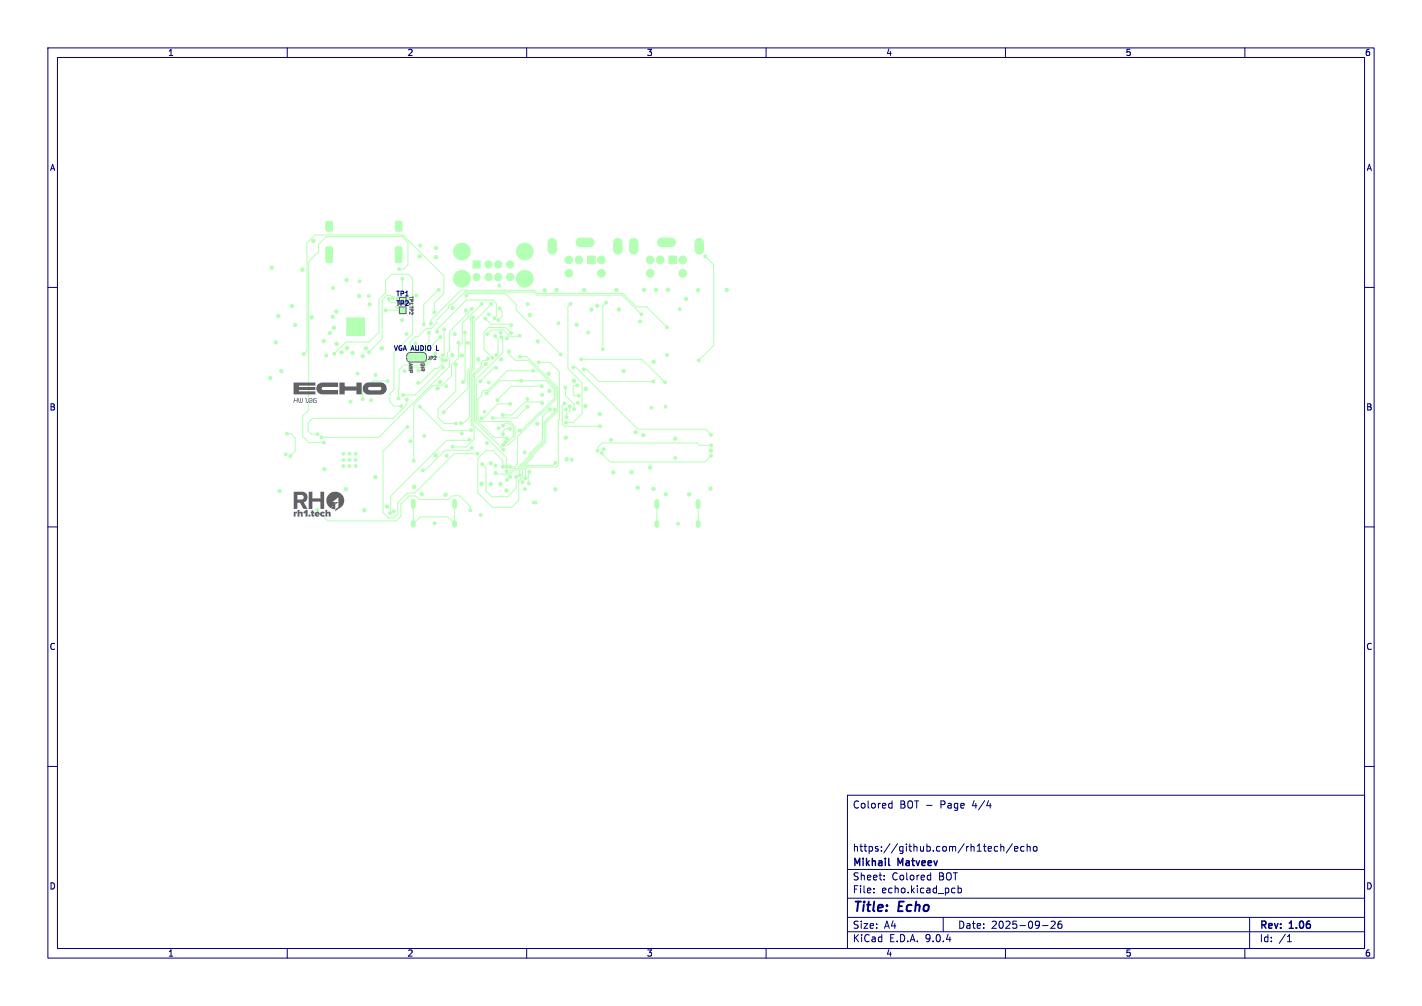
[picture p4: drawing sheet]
<svg xmlns="http://www.w3.org/2000/svg" width="297mm" height="210mm" viewBox="0 0 297 210" stroke-linecap="round" stroke-linejoin="round" font-family="sans-serif">
<g fill="#b3ffb3" stroke="#b3ffb3" stroke-width=".21">
<path d="M122.7 53.5h1.6v1.6h-1.6z"/>
<path d="M139.7 53.5h1.6v1.6h-1.6z"/>
<path d="M68.2 51.6l1-.1 .2 .3 .1 2.7-.3 .3h-.9l-.2-.2v-2.7z"/>
<path d="M68.2 46.2h.9l.3 .1 .1 1.6-.2 .3-.9 .1-.3-.2v-1.6z"/>
<path d="M82.7 46.2h.9l.3 .1 .1 1.6-.2 .3-.9 .1-.3-.2v-1.6z"/>
<path d="M82.7 51.6l1-.1 .2 .3 .1 2.7-.3 .3h-.9l-.2-.2v-2.7z"/>
<path d="M72.5 66.4h3.6v3.7h-3.6z"/>
<path d="M111.2 104.7h.9v.5h-.9z"/>
<path d="M98.8 54.5h1.5v1.5h-1.5z"/>
<path d="M83.6 64.3h1v1h-1z"/>
<path d="M87.8 73.8l.7 .1 .3 .3v.7l-.3 .4h-.7z"/>
<path d="M86.5 73.8h1v1.5h-1z"/>
<path d="M85.3 74l.3-.2h.7v1.5h-.7l-.3-.2z"/>
<path d="M83.6 62.3h1v1h-1z"/>
<circle cx="120.9" cy="54.2" r=".8"/>
<circle cx="125.6" cy="54.2" r=".8"/>
<circle cx="118.8" cy="54.2" r=".8"/>
<circle cx="125.6" cy="57" r=".8"/>
<circle cx="118.8" cy="57" r=".8"/>
<circle cx="137.9" cy="54.2" r=".8"/>
<circle cx="142.6" cy="54.2" r=".8"/>
<circle cx="135.8" cy="54.2" r=".8"/>
<circle cx="142.6" cy="57" r=".8"/>
<circle cx="135.8" cy="57" r=".8"/>
<circle cx="71.7" cy="97.3" r=".3"/>
<circle cx="71.7" cy="96" r=".3"/>
<circle cx="71.7" cy="94.7" r=".3"/>
<circle cx="73" cy="97.3" r=".3"/>
<circle cx="73" cy="96" r=".3"/>
<circle cx="73" cy="94.7" r=".3"/>
<circle cx="74.3" cy="97.3" r=".3"/>
<circle cx="74.3" cy="96" r=".3"/>
<circle cx="74.3" cy="94.7" r=".3"/>
<circle cx="72.7" cy="69.8" r=".25"/>
<circle cx="72.7" cy="68.7" r=".25"/>
<circle cx="72.7" cy="67.7" r=".25"/>
<circle cx="72.7" cy="66.6" r=".25"/>
<circle cx="73.8" cy="69.8" r=".25"/>
<circle cx="73.8" cy="68.7" r=".25"/>
<circle cx="73.8" cy="67.7" r=".25"/>
<circle cx="73.8" cy="66.6" r=".25"/>
<circle cx="74.8" cy="69.8" r=".25"/>
<circle cx="74.8" cy="68.7" r=".25"/>
<circle cx="74.8" cy="67.7" r=".25"/>
<circle cx="74.8" cy="66.6" r=".25"/>
<circle cx="75.9" cy="69.8" r=".25"/>
<circle cx="75.9" cy="68.8" r=".25"/>
<circle cx="75.9" cy="67.7" r=".25"/>
<circle cx="75.9" cy="66.6" r=".25"/>
<circle cx="102" cy="55.2" r=".75"/>
<circle cx="104" cy="55.2" r=".75"/>
<circle cx="106.5" cy="55.2" r=".75"/>
<circle cx="99.5" cy="57.8" r=".75"/>
<circle cx="102" cy="57.8" r=".75"/>
<circle cx="104" cy="57.8" r=".75"/>
<circle cx="106.5" cy="57.8" r=".75"/>
<circle cx="96.5" cy="52.5" r="1.75"/>
<circle cx="109.6" cy="52.5" r="1.75"/>
<circle cx="96.5" cy="58.2" r="1.75"/>
<circle cx="109.6" cy="58.2" r="1.75"/>
<circle cx="59.7" cy="94.9" r=".3"/>
<circle cx="102.1" cy="79.9" r=".3"/>
<circle cx="88.6" cy="91" r=".3"/>
<circle cx="105.8" cy="98.4" r=".3"/>
<circle cx="133.7" cy="67.1" r=".3"/>
<circle cx="141" cy="95.6" r=".3"/>
<circle cx="109.6" cy="94.4" r=".3"/>
<circle cx="118.2" cy="85.5" r=".3"/>
<circle cx="142" cy="64.6" r=".3"/>
<circle cx="104.3" cy="59.6" r=".3"/>
<circle cx="113.2" cy="82.4" r=".3"/>
<circle cx="90.8" cy="109.2" r=".3"/>
<circle cx="109.6" cy="102.1" r=".3"/>
<circle cx="93.3" cy="95.2" r=".3"/>
<circle cx="110.2" cy="63.5" r=".3"/>
<circle cx="141.6" cy="109.4" r=".3"/>
<circle cx="119.4" cy="96" r=".3"/>
<circle cx="102.1" cy="65.6" r=".3"/>
<circle cx="93.2" cy="80.6" r=".3"/>
<circle cx="75.1" cy="58.7" r=".3"/>
<circle cx="97.7" cy="71.6" r=".3"/>
<circle cx="73.2" cy="83.9" r=".3"/>
<circle cx="122.9" cy="69.4" r=".3"/>
<circle cx="100.4" cy="107.5" r=".3"/>
<circle cx="120.7" cy="84.1" r=".3"/>
<circle cx="126.1" cy="93.8" r=".3"/>
<circle cx="84.9" cy="69.7" r=".3"/>
<circle cx="95" cy="69.7" r=".3"/>
<circle cx="110.2" cy="83.3" r=".3"/>
<circle cx="105.9" cy="70.6" r=".3"/>
<circle cx="139.3" cy="74.1" r=".3"/>
<circle cx="104.6" cy="69.5" r=".3"/>
<circle cx="101.7" cy="92.5" r=".3"/>
<circle cx="77.5" cy="83.6" r=".3"/>
<circle cx="84.5" cy="77.5" r=".3"/>
<circle cx="78.4" cy="78.2" r=".3"/>
<circle cx="136.1" cy="85.1" r=".3"/>
<circle cx="68.2" cy="74.2" r=".3"/>
<circle cx="101.2" cy="86" r=".3"/>
<circle cx="86.9" cy="61.7" r=".3"/>
<circle cx="85.7" cy="92.1" r=".3"/>
<circle cx="103.5" cy="97.2" r=".3"/>
<circle cx="104.1" cy="89.4" r=".3"/>
<circle cx="96.4" cy="90.5" r=".3"/>
<circle cx="69.6" cy="60.1" r=".3"/>
<circle cx="139" cy="84.9" r=".3"/>
<circle cx="95.7" cy="71.5" r=".3"/>
<circle cx="74.7" cy="78" r=".3"/>
<circle cx="77" cy="61.8" r=".3"/>
<circle cx="116.6" cy="67.5" r=".3"/>
<circle cx="84" cy="66.8" r=".3"/>
<circle cx="127.6" cy="91.8" r=".3"/>
<circle cx="87.4" cy="77.4" r=".3"/>
<circle cx="112.5" cy="75.7" r=".3"/>
<circle cx="109.8" cy="99.8" r=".3"/>
<circle cx="145.9" cy="75.2" r=".3"/>
<circle cx="147.3" cy="53.5" r=".3"/>
<circle cx="121.9" cy="77.1" r=".3"/>
<circle cx="136.5" cy="79.6" r=".3"/>
<circle cx="129.3" cy="64.6" r=".35"/>
<circle cx="116.3" cy="60.5" r=".35"/>
<circle cx="78.4" cy="99.6" r=".35"/>
<circle cx="112.2" cy="88.4" r=".35"/>
<circle cx="134.4" cy="90.8" r=".35"/>
<circle cx="114.8" cy="81.6" r=".35"/>
<circle cx="131.9" cy="98.6" r=".35"/>
<circle cx="118.4" cy="95.9" r=".35"/>
<circle cx="110.7" cy="65.8" r=".35"/>
<circle cx="104.5" cy="101" r=".35"/>
<circle cx="122" cy="60.5" r=".35"/>
<circle cx="94.5" cy="64.3" r=".35"/>
<circle cx="122.3" cy="84.7" r=".35"/>
<circle cx="145.8" cy="60.6" r=".35"/>
<circle cx="135.8" cy="97.6" r=".35"/>
<circle cx="100.6" cy="101" r=".35"/>
<circle cx="151.8" cy="60.5" r=".35"/>
<circle cx="105.8" cy="102.4" r=".35"/>
<circle cx="116" cy="102.1" r=".35"/>
<circle cx="102.5" cy="96.7" r=".35"/>
<circle cx="58.4" cy="102.5" r=".35"/>
<circle cx="123.5" cy="64.6" r=".35"/>
<circle cx="134.5" cy="60.5" r=".35"/>
<circle cx="148.5" cy="94.1" r=".35"/>
<circle cx="80.9" cy="105.7" r=".35"/>
<circle cx="148.4" cy="102" r=".35"/>
<circle cx="122.3" cy="81.2" r=".35"/>
<circle cx="87.8" cy="51.3" r=".3"/>
<circle cx="114.6" cy="78" r=".35"/>
<circle cx="87.7" cy="53.5" r=".35"/>
<circle cx="119.9" cy="79.5" r=".35"/>
<circle cx="67.7" cy="98" r=".35"/>
<circle cx="136.5" cy="75.5" r=".35"/>
<circle cx="99.9" cy="75" r=".35"/>
<circle cx="76.1" cy="106.5" r=".35"/>
<circle cx="128.8" cy="60.5" r=".35"/>
<circle cx="72.2" cy="102.1" r=".35"/>
<circle cx="118.2" cy="91.4" r=".35"/>
<circle cx="104.7" cy="75" r=".35"/>
<circle cx="132.8" cy="90.3" r=".35"/>
<circle cx="128.1" cy="98.6" r=".35"/>
<circle cx="130.2" cy="77.5" r=".35"/>
<circle cx="102.5" cy="101" r=".35"/>
<circle cx="125.2" cy="86.4" r=".35"/>
<circle cx="82.3" cy="106.7" r=".3"/>
<circle cx="86.5" cy="101.6" r=".35"/>
<circle cx="143.9" cy="103.2" r=".35"/>
<circle cx="91.9" cy="79.8" r=".35"/>
<circle cx="65.5" cy="50.3" r=".35"/>
<circle cx="91" cy="51.8" r=".35"/>
<circle cx="120.4" cy="67.8" r=".35"/>
<circle cx="112.3" cy="71.3" r=".35"/>
<circle cx="124.7" cy="63.8" r=".35"/>
<circle cx="137" cy="60.5" r=".35"/>
<circle cx="58.1" cy="66" r=".35"/>
<circle cx="133.2" cy="101.8" r=".35"/>
<circle cx="91" cy="53.7" r=".35"/>
<circle cx="91" cy="95.1" r=".35"/>
<circle cx="83" cy="62.3" r=".35"/>
<circle cx="96.5" cy="74.2" r=".35"/>
<circle cx="93.1" cy="103.3" r=".35"/>
<circle cx="141" cy="91.6" r=".35"/>
<circle cx="56.5" cy="78.9" r=".35"/>
<circle cx="88.1" cy="103.1" r=".35"/>
<circle cx="65.1" cy="66.2" r=".35"/>
<circle cx="94.5" cy="74.1" r=".35"/>
<circle cx="91.4" cy="81.1" r=".35"/>
<circle cx="143.3" cy="62.4" r=".35"/>
<circle cx="139" cy="103.2" r=".35"/>
<circle cx="136.5" cy="102.1" r=".35"/>
<circle cx="139.5" cy="60.5" r=".35"/>
<circle cx="113.7" cy="60.6" r=".35"/>
<circle cx="66.3" cy="106.5" r=".3"/>
<circle cx="110.5" cy="100.9" r=".3"/>
<circle cx="98.3" cy="106.5" r=".3"/>
<circle cx="110.6" cy="98.5" r=".3"/>
<circle cx="125.7" cy="94.6" r=".3"/>
<circle cx="119.9" cy="85.4" r=".3"/>
<circle cx="118.1" cy="80.9" r=".3"/>
<circle cx="103.5" cy="98.7" r=".3"/>
<circle cx="114.9" cy="85.4" r=".3"/>
<circle cx="148.5" cy="95.1" r=".3"/>
<circle cx="105" cy="97.4" r=".3"/>
<circle cx="148.5" cy="93" r=".3"/>
<circle cx="124.8" cy="94.1" r=".3"/>
<circle cx="116" cy="96.6" r=".3"/>
<circle cx="111.4" cy="77.4" r=".3"/>
<circle cx="105.1" cy="92.9" r=".3"/>
<circle cx="148.5" cy="90.8" r=".3"/>
<circle cx="119.7" cy="76.7" r=".3"/>
<circle cx="83.2" cy="83.2" r=".3"/>
<circle cx="117.1" cy="74" r=".3"/>
<circle cx="121.4" cy="75" r=".3"/>
<circle cx="85.1" cy="89.1" r=".3"/>
<circle cx="97.4" cy="61.7" r=".3"/>
<circle cx="88.5" cy="67.7" r=".3"/>
<circle cx="138.9" cy="79.8" r=".3"/>
<circle cx="90.9" cy="73.8" r=".3"/>
<circle cx="99.7" cy="94.7" r=".3"/>
<circle cx="91.6" cy="60.5" r=".3"/>
<circle cx="108.5" cy="99.2" r=".3"/>
<circle cx="108.6" cy="74.4" r=".3"/>
<circle cx="125.3" cy="89" r=".3"/>
<circle cx="117.9" cy="84.2" r=".3"/>
<circle cx="119" cy="84.8" r=".3"/>
<circle cx="118.3" cy="87.1" r=".3"/>
<circle cx="113.1" cy="80.6" r=".3"/>
<circle cx="105" cy="88.9" r=".3"/>
<circle cx="103.9" cy="83.5" r=".3"/>
<circle cx="120.6" cy="80.5" r=".3"/>
<circle cx="105.6" cy="92.3" r=".3"/>
<circle cx="120.9" cy="82.6" r=".3"/>
<circle cx="83.8" cy="84.8" r=".3"/>
<circle cx="105" cy="86.6" r=".3"/>
<circle cx="113.2" cy="84.2" r=".3"/>
<circle cx="87.7" cy="84.9" r=".3"/>
<circle cx="98.4" cy="89.8" r=".3"/>
<circle cx="69.8" cy="73.9" r=".3"/>
<circle cx="84.2" cy="82.5" r=".3"/>
<circle cx="92.5" cy="76.7" r=".3"/>
<circle cx="82" cy="62.2" r=".3"/>
<circle cx="118.2" cy="88.2" r=".3"/>
<circle cx="119.2" cy="63.4" r=".3"/>
<circle cx="77" cy="73.5" r=".3"/>
<circle cx="89.6" cy="69.5" r=".3"/>
<circle cx="75.7" cy="83.3" r=".3"/>
<circle cx="105.9" cy="91.6" r=".3"/>
<circle cx="104.7" cy="70.4" r=".3"/>
<circle cx="81" cy="79.5" r=".3"/>
<circle cx="101.5" cy="76" r=".3"/>
<circle cx="92.4" cy="75.1" r=".3"/>
<circle cx="105.1" cy="93.9" r=".3"/>
<circle cx="106.6" cy="99.5" r=".3"/>
<circle cx="92" cy="70.4" r=".3"/>
<circle cx="139.3" cy="68.3" r=".3"/>
<circle cx="90" cy="67.5" r=".3"/>
<circle cx="115.9" cy="85.5" r=".3"/>
<circle cx="101.9" cy="74.9" r=".3"/>
<circle cx="105.8" cy="97.5" r=".3"/>
<circle cx="96.7" cy="79.8" r=".3"/>
<circle cx="97.1" cy="69.4" r=".3"/>
<circle cx="106.3" cy="73.4" r=".3"/>
<circle cx="106.6" cy="97.5" r=".3"/>
<circle cx="104.4" cy="64.4" r=".3"/>
<circle cx="98.6" cy="64.4" r=".3"/>
<circle cx="88.3" cy="98.2" r=".3"/>
<circle cx="104.1" cy="66.8" r=".3"/>
<circle cx="107.8" cy="99.5" r=".3"/>
<circle cx="98.5" cy="93.5" r=".3"/>
<circle cx="100.7" cy="96.9" r=".3"/>
<circle cx="86.4" cy="96.2" r=".3"/>
<circle cx="71.3" cy="73.5" r=".35"/>
<circle cx="57.6" cy="71.5" r=".35"/>
<circle cx="73.6" cy="73.7" r=".35"/>
<circle cx="70.3" cy="71.8" r=".35"/>
<circle cx="70.2" cy="65.1" r=".35"/>
<circle cx="76.4" cy="72.7" r=".35"/>
<circle cx="85" cy="83.4" r=".3"/>
<circle cx="93.2" cy="75.2" r=".3"/>
<circle cx="66.3" cy="90.6" r=".3"/>
<circle cx="87.3" cy="79.9" r=".3"/>
<circle cx="103.7" cy="74.1" r=".3"/>
<circle cx="63.4" cy="73.9" r=".3"/>
<circle cx="103.4" cy="70.1" r=".3"/>
<circle cx="90.7" cy="65.2" r=".3"/>
<circle cx="67.7" cy="92.4" r=".3"/>
<circle cx="84" cy="58.2" r=".3"/>
<circle cx="91.3" cy="69.3" r=".3"/>
<circle cx="83.4" cy="56.2" r=".3"/>
<circle cx="103.3" cy="66.4" r=".3"/>
<circle cx="67.1" cy="91.3" r=".3"/>
<circle cx="97.3" cy="64.8" r=".3"/>
<circle cx="72.5" cy="72.7" r=".35"/>
<circle cx="67.6" cy="71.2" r=".35"/>
<circle cx="56.7" cy="55.9" r=".35"/>
<circle cx="75.8" cy="74.3" r=".35"/>
<circle cx="69.7" cy="68.4" r=".35"/>
<circle cx="75" cy="61.8" r=".35"/>
<circle cx="63.1" cy="56.3" r=".35"/>
<circle cx="61" cy="63.9" r=".35"/>
<circle cx="72.4" cy="58.5" r=".35"/>
<circle cx="68.9" cy="69.5" r=".35"/>
<circle cx="77.2" cy="63.6" r=".35"/>
<circle cx="69.5" cy="66.1" r=".35"/>
<circle cx="79.8" cy="72.7" r=".35"/>
<circle cx="58.8" cy="77.4" r=".35"/>
<circle cx="61.6" cy="67.8" r=".35"/>
<circle cx="103.6" cy="76.8" r=".3"/>
<circle cx="81.5" cy="107.1" r=".3"/>
<circle cx="100.3" cy="79.6" r=".3"/>
<circle cx="98.1" cy="91.8" r=".3"/>
<circle cx="101.8" cy="69.7" r=".3"/>
<circle cx="108.5" cy="70.1" r=".3"/>
<circle cx="126.6" cy="63.2" r=".3"/>
<circle cx="102.8" cy="74.7" r=".3"/>
<circle cx="106.7" cy="69.5" r=".3"/>
<circle cx="125.9" cy="72.9" r=".3"/>
<circle cx="106.8" cy="67.9" r=".3"/>
<circle cx="101.4" cy="66.5" r=".3"/>
<circle cx="98.8" cy="66.3" r=".3"/>
<circle cx="96.3" cy="88.3" r=".3"/>
<circle cx="94.6" cy="93.2" r=".3"/>
<circle cx="102.6" cy="63.4" r=".3"/>
<circle cx="95.2" cy="88.4" r=".3"/>
<circle cx="95.2" cy="76.1" r=".3"/>
<circle cx="92.8" cy="68.8" r=".3"/>
<circle cx="92.5" cy="74.2" r=".3"/>
<circle cx="100.6" cy="63.4" r=".3"/>
<circle cx="92.7" cy="86.1" r=".3"/>
<circle cx="81.2" cy="62.4" r=".3"/>
<circle cx="80.5" cy="64.8" r=".3"/>
<circle cx="86.8" cy="71.7" r=".3"/>
<circle cx="134" cy="65.6" r=".3"/>
<circle cx="105.9" cy="100.2" r=".3"/>
<circle cx="109.2" cy="100.6" r=".3"/>
<circle cx="106.5" cy="89.5" r=".3"/>
<circle cx="105.1" cy="90.6" r=".3"/>
<circle cx="60.7" cy="95.2" r=".3"/>
<circle cx="59.9" cy="90.5" r=".3"/>
<circle cx="108.9" cy="79.5" r=".3"/>
<circle cx="108.5" cy="89.9" r=".3"/>
<circle cx="101.6" cy="82.1" r=".3"/>
<circle cx="110.2" cy="84.9" r=".3"/>
<circle cx="102.9" cy="87.3" r=".3"/>
<circle cx="106.5" cy="84.3" r=".3"/>
<circle cx="100.6" cy="87.3" r=".3"/>
</g>
<path d="M115.4 50.7v1.5M121.2 50.6h2M129.1 50.7v1.5M132.4 50.7v1.5M138.2 50.6h2M146.1 50.7v1.5" fill="none" stroke="#b3ffb3" stroke-width="2"/>
<path d="M86.3 104.6v1.1M86.3 109.1v.6M94.9 104.6v1.1M94.9 109.1v.6M137.2 104.7v1.1M137.2 109.1v.6M145.8 104.7v1.1M145.8 109.1v.6" fill="none" stroke="#b3ffb3" stroke-width="1"/>
<g fill="none" stroke="#b3ffb3" stroke-width=".21">
<path d="M83.4 56.2h.9l.9-.9v-4.7l-1.2-1.2h-15.8l-1.7 1.7v1.5l-2 2v31l-1.3 1.2v4.3l1.3 1.3h3.2M84 58.2v2.9M147.3 53.5l1.8 1.8v16.8l-3.2 3.1M69.8 73.9l2.5-2.5h4.9l1.9-2v-6.8l1.4-1.4v-2.6l1.3-1.3h3.5l.9 .8v11.6l-3.9 3.9v7.8l-.9 .8v1.7l.9 .9h1.5M80.5 64.8h.1M80.5 64.8h3.6M81 79.5h-3.2l-2.1 2.1v1.7M81.2 62.4v.5l.4 .3h2.1M82 62.2l-.5-.5h-.7l-1 .9v8.1l-2.8 2.8M86.8 71.7h.1M86.8 71.7v2.7M89.6 69.5v1.7l-2 2"/>
<path d="M90 67.5v-.6l6.3-6.3h15.3l.7 .7 17.8-.1 2.8 2.9h2.1l4.3 4.2M90.7 65.2v-1.9l2-2v-3.7l-8.5-8.6h-18.4l-1.7 1.7v22.5l-.7 .7M90.9 73.8l-2.4 2.4h-4.2l-.9 1v3.9l-.2 .2v1.9M91.6 60.5l-3.1 3.1v4.1M92 70.4l-3.7 3.6M92.4 75.1l-.6-.5h-1.2l-2 2h-2.8M92.5 76.7l-5.8 5.8h-2.5M92.8 68.8v5.1l-.3 .3M93.2 75.2l-1.8 1.7h-.6l-3 3h-.5M95.2 76.1v5.5l-3.7 3.7v1.9l1.2 1.2h2.5M97.1 69.4v9.9l-.4 .5M97.3 64.8v1l-3.4 3.4v3.9l-.4 .4v1.1l.4 .4v1.5l-14.8 14.8h-12"/>
<path d="M97.4 61.7l.4-.4h7.8l2.2 2.2v1.2l9.3 9.3M98.6 64.5l-.8 .7v1l-1.2 1.2v4.1l-.8 .8v2.4l-1.5 1.5v2.3l-2 1.9h-1.8l-4.1 4.1v11.7M98.7 66.3h.1M98.7 66.3v10.4l-.6 .7v9.7l-1.2 1.2h-.6M98.7 67h.1M98.8 78.5h.1M99 78h.1M100.6 63.4l-2.4 2.5v.7l.1 .1v9.9l-.6 .6v3.8l-5 5.1M101.4 66.5l1.1 1.2h4.1l.2 .2M101.5 76l-2.4 2.3v9.6l6 6M101.5 76h.1M101.8 69.7l.8-.8h2.5l1.3 1.3h2l.1-.1"/>
<path d="M101.9 74.9l-.3 .3h-.6l-.5 .5v.7l-1.7 1.8v10.3l7 7.1v1.9M102.6 63.4l-3.6 3.7v9.8l-.6 .6v11.2l.6 .6v2.4l-1.6 1.6-2.8-.1M103.3 66.4l.4-.3v-2.7l-.8-.8h-5.5l-6.1 6.2v.5M103.4 70.1l.6 .7v2.9l-.3 .4M103.6 76.8h-.5l-2.8 2.8M104.4 64.4l.5 .6v1l-.8 .8M104.7 70.4l.3 .4v2.8l-5.5 5.6v8.4l3.6 3.7h2.5l.3 .3M106.3 73.4v.5l1.3 1.3h2.7l5.8 5.9v2.2l-8 7.9v5.7l-.6 .6h-.9M106.7 69.5l-1.1-1.1h-3.5l-1 .9v3.6l1.7 1.8M108.5 70.1h.1M108.6 74.4h1.4l6.5 6.5v4.9l-2.5 2.5v4l-2.7 2.7v.5l-2.8 2.7v1M111.4 77.4h-5.5l-4.1 4.1h-.8l-.4 .5v.6l-.8 .8v4.1l.5 .5h6.2l1.1 1v2.5l-1.5 1.4h-1"/>
<path d="M112.5 75.7h2.4l1.9 1.9v10l-.2 .2v9.3l-.4 .4h-6l-.4 .5v1.8M114 61.2v.1M114.2 61.6h.1M119.2 63.4l-.6 .6v12.9l3 3v6.5l-1.9 1.8h-1.5M119.7 76.7h.6l12.9 12.9h14.2l1.1 1.2M121.4 75h12.7l4.8 4.8M121.9 77.1h.6l2.6 2.5h11.4M126.6 63.2l-.7 .7v9M134 65.6l-4.1-4h-17.7l-.7-.6h-14.4l-2.6 2.5h-.4l-.4 .4v.4l-2.5 2.5v.6l-1.1 1.2h-1l-1.8 1.7h-.6l-1 1v3.3M139.3 68.3h.1M59.9 90.5h.9l.8 .9v2.8l-.9 1M85 83.4v1.1l-2.9 2.8h-16.8l-.9 1v1.7l.6 .6h1.3"/>
<path d="M85.1 89.1l-5.1 5.1v12.8l1.1 1.1h1.2l.8-.8v-2.4l2-2h1.5l8.2-8.2h4.9M87.7 84.9l5 5h5.5l.2-.1M98.1 91.8l-.2 .1h-4.6l-11.7 11.7v3.4l-.1 .1M98.5 93.5l-.5 .5h-5l-4.2 4.2h-.5M100.7 96.9l.8 .8v4.8l1.2 1.2h3.3l1.8-1.8v-2.4M101.6 82.2l2.8-2.7h9.7l1.7 1.7v2l-6.9 6.7h-.4M101.8 82l-.2 .1M102.9 87.3h.1M105 88.9l.5-.6h.9l.8 .9v1.9l-1.2 1.2h-.4M106.5 89.5h-1l-.4 .4v.7M106.5 84.3h-2.5l-3 3h-.4M108.5 98.5h.1"/>
<path d="M108.9 96.9h.1M109 97.2h.1M110.2 84.9l-2.4 2.4h-4.9M110.6 98.5l-.3 .2v2.1l.2 .1M113.1 80.6h-6.3l-2.9 2.9M113.2 84.2l-.2-.3h-3.4l-2.7 2.7h-1.9M114.9 85.5l-1.6 1.5v5l-2.7 2.7v.5l-2.7 2.6h-.7l-1.2 1.2h-2.3l-.2-.3M115.9 85.5l-.1 .5-2.1 2.2v3.9l-2.8 2.8v.4l-2.8 2.9h-.7l-.9 .8 .1 .5M116 96.6l-.5 .5h-5.4l-.9 1v1.4l-.8 .8v4.1l-1.5 1.5h-4.1l-3-3v-7.2l1.7-1.6h1.4l2.1 2.1v1.2M117.9 84.2l-.5 .5v3.8l.5 .5h7.4M118.1 80.9v1.7l1.8 1.8v1M119 84.8v.9l-.6 .7-.1 .7"/>
<path d="M120.6 80.5h-.7l-.2 .2v1.7l.3 .2h.9M125.6 94.6l1.8 1.8h19.8l1.3-1.3M148.5 93h-2.4l-.5-.5h-19.8l-1 .9v.7M66.3 106.5l2.2 2.3h14.3l1-1v-2.6l1.6-1.6h1.4l.7 .7h6.3l.7-.8h1.5l2.3 2.3v.7M86.3 105.2v4.2l1.5-1.5h5.7l1.4 1.5v-4.2M137.2 105.2v4.2M145.8 105.2v4.2"/>
</g>
<g fill="#626262">
<path d="M68.7 103.2l.7-.5h.9l.8 .2 .5 .6a1.88 1.88 0 0 1-1 2.8l-.6 .4v-.4l.7-.5v-2l-1.3 1h.6l-1.1 .9 1.1-.9v.5l-.9 .8-.7-.7-.2-.6v-.6z"/>
<path d="M61.3 102.6l2 .1 .7 .4 .2 .7h-.8l-.1-.3-.2-.2h-1v1h1l.2-.2 .1-.3h.8l-.2 .7-.6 .4 .8 1.3h-.8l-.7-1.2h-.6v1.2h-.8z"/>
<path d="M70 104.8h.7l-.7 .5z"/>
<path d="M69.1 106.1l.9-.8v1z"/>
<path d="M64.5 102.6h.7v1.5h1.7v-1.5h.8v3.6h-.8v-1.5h-1.7v1.5h-.7z"/>
<path d="M61.5 83.1h.1l-.1 .4h.5v-.4h.2v1h-.2v-.4h-.5l-.1 .4h-.1z"/>
<path d="M62.2 83.1h.2l.2 .8h.1v-.8h.2v.8h.2v-.8h.2v.8l-.2 .2-.6-.1z"/>
<path d="M63.7 83.1l.3 .1v.9h-.1v-.8z"/>
<path d="M64.2 83.9h.1v.2h-.1z"/>
<path d="M64.6 83.1l.6 .1 .1 .7h-.2v-.3l-.5 .3h.7l-.1 .1h-.7l-.1-.8h.2v.5l.5-.2v-.3h-.5z"/>
<path d="M65.5 83.1h.6v.1h-.6v.7h.6l-.5-.5 .6 .3-.1 .3h-.7v-.8z"/>
<path d="M61.3 106.8h.4v.1l.3-.1v.4h-.3v.6h-.4z"/>
<path d="M62.2 106.4h.3v.5l.4-.1 .3 .1v.9h-.4v-.6l-.1-.1-.2 .1v.6h-.3z"/>
<path d="M63.3 107l.6-.6h.3v1.4h-.4v-.8l-.2 .2z"/>
<path d="M65.1 106.6h.3v.2h.2v.4h-.2l.2 .6-.3 .1-.2-.2v-.5h-.2z"/>
<path d="M65.9 107a.54 .54 0 0 1 .9 .2l-.5-.1-.2 .1h.7v.3h-.7h.5l.1 .2a.58 .58 0 0 1-.8 .1 .58 .58 0 0 1 0-.8z"/>
<path d="M67 107a.6 .6 0 0 1 .9 0l-.3 .2a.2 .2 0 0 0-.3 0 .2 .2 0 0 0 0 .3 .2 .2 0 0 0 .3-.1l.3 .3a.56 .56 0 0 1-.8 .1 .56 .56 0 0 1-.1-.8z"/>
<path d="M68 106.4h.4v.5l.3-.1 .3 .1v.9h-.3v-.6l-.2-.1-.1 .1v.6h-.4z"/>
<path d="M61.3 79.9h4.6v.6h-3.5v.3h3.5v.6h-3.5v.3h3.5v.6h-4.6z"/>
<path d="M66.4 80.2l.7-.3h3.5v.9h-3.1a.32 .32 0 0 0-.3 .3 .32 .32 0 0 0 .3 .3h3.1v.9h-3.3a1.23 1.23 0 0 1-1.1-.7 1.23 1.23 0 0 1 .2-1.4z"/>
<path d="M70.9 79.9h1.1v.8h2.4v-.8h1.2v2.4h-1.2v-.8h-2.4v.8h-1.1z"/>
<path d="M76.1 80.2l.7-.3 2.7-.1a1.26 1.26 0 0 1 1.3 1.3h-1.1l-.4-.3h-2.1a.35 .35 0 0 0-.3 .3 .35 .35 0 0 0 .3 .4h2.1l.4-.4h1.1a1.25 1.25 0 0 1-1.3 1.3h-2.5a1.26 1.26 0 0 1-1.1-.8 1.26 1.26 0 0 1 .2-1.4z"/>
<circle cx="64.6" cy="107.6" r=".22"/>
</g>
<path d="M83.4 64.1v1.4h1.4v-1.4M83.4 62.1v1.4M84.8 62.1v1.4M85.6 75.6h2.8M85.6 73.6h2.8M85.7 73.6a.7 .7 0 0 0-.7 .7v.6a.7 .7 0 0 0 .7 .7M88.4 73.6a.7 .7 0 0 1 .7 .7M89.1 74.9a.7 .7 0 0 1-.7 .7" fill="none" stroke="#626262" stroke-width=".21"/>
<g fill="none" stroke="#000080" stroke-width=".21">
<path d="M10 10h277v190h-277zM12 12h273v186h-273zM60 10v2M110 10v2M160 10v2M210 10v2M260 10v2M10 60h2M285 60h2M10 110h2M285 110h2M10 160h2"/>
<path d="M177 166h108v32h-108zM185.9 167.7l.4 .1M186.3 167.2v1.5M186.3 168.6l-.4 .1M206.1 168.2h.9M207.7 177.6l.3 .1 .4-.1M208.4 176.8l-.4-.1-.3 .1M209 176.8l.2-.1 .4 .1 .1 .9M209 176.2v1.5M211.5 176.1l-1.3 2M211.9 177.2l.7-.1-.1-.3-.4-.1-.2 .2 .1 .7h.5M213.9 176.8l-.4-.1-.3 .3 .1 .6h.6"/>
<path d="M214.5 176.8l.2-.1 .4 .1 .1 .9M214.5 176.2v1.5M216 176.8l.3-.1 .3 .3v.4l-.3 .3-.3-.1-.2-.2zM285 160h2M60 198v2M110 198v2M160 198v2M177 194.5h108M177 191.5h108M177 187.5h108M177 181.5h108M182.5 186.3v.1"/>
<path d="M182.5 185.5v.1M184.7 183.6v.1M184.7 182.8v.1M194 182.7l.4 .1M194.4 182.2v1.5M194.4 183.6l-.4 .1M197 191.5v3M199 185.4l.5 .1M199.5 186.3l-.5 .1M200.1 185.5l.4-.1 .3 .3-.1 .6h-.6M200.1 184.9v1.5M210 198v2"/>
<path d="M217.7 193.2h1.2M219.5 192.4l.6-.1 .3 .4-.9 1.1h.9M221.7 192.3l-.5 .1a1.01 1.01 0 0 0 0 1.4l.5-.1 .1-.5-.3-.3h-.4l-.1 .3M260 198v2M261 191.5v6.5M268.9 196.6h.8M269 195.5l.3-.4v1.5"/>
</g>
<path d="M185.6 180.5l.2 .2" fill="none" stroke="#000080" stroke-width=".3"/>
<g font-size="2.8" fill="#000080">
<text x="178" y="190.9">Title:</text>
<text x="187.7" y="190.9">Echo</text>
</g>
<g font-size="2.1" fill="#000080">
<text x="178" y="169">Colored</text>
<text x="187.9" y="169">BOT -</text>
<text x="196.5" y="169">Page</text>
<text x="203.3" y="169">4/4</text>
<text x="178" y="178">https://github.com/rh1tech/echo</text>
<text x="178" y="184">Sheet:</text>
<text x="178" y="181.2">Mikhail</text>
<text x="186.2" y="184">Colored</text>
<text x="187.6" y="181.2">Matveev</text>
<text x="196.1" y="184">BOT</text>
<text x="178" y="186.7">File:</text>
<text x="184.1" y="186.7">echo.kicad_pcb</text>
<text x="178" y="196.9">KiCad</text>
<text x="178" y="194.1">Size:</text>
<text x="184.7" y="194.1">A4</text>
<text x="185.7" y="196.9">E.D.A.</text>
<text x="193.3" y="196.9">9.0.4</text>
<text x="200" y="194.1">Date:</text>
<text x="207" y="194.1">2025-09-26</text>
<text x="263" y="194.3">Rev:</text>
<text x="263" y="196.9">Id:</text>
<text x="267.1" y="196.9">/1</text>
<text x="269.4" y="194.3">1.06</text>
</g>
<g font-size="1.8" fill="#000080">
<text x="35" y="11.9">1</text>
<text x="85" y="11.9">2</text>
<text x="135" y="11.9">3</text>
<text x="185" y="11.9">4</text>
<text x="235" y="11.9">5</text>
<text x="285" y="11.9">6</text>
<text x="10.3" y="35.9">A</text>
<text x="285.4" y="35.9">A</text>
<text x="10.3" y="85.9">B</text>
<text x="285.3" y="85.9">B</text>
<text x="10.3" y="135.9">C</text>
<text x="285.3" y="135.9">C</text>
<text x="10.3" y="185.9">D</text>
<text x="285.3" y="185.9">D</text>
<text x="35" y="199.9">1</text>
<text x="85" y="199.9">2</text>
<text x="135" y="199.9">3</text>
<text x="185" y="199.9">4</text>
<text x="235" y="199.9">5</text>
<text x="285" y="199.9">6</text>
</g>
<g font-size="1.4" fill="#000080">
<text x="82.6" y="64.1">TP2</text>
<text x="82.6" y="62.1">TP1</text>
<text x="82.1" y="73.4">VGA</text>
<text x="85.9" y="73.4">AUDIO</text>
<text x="91.3" y="73.4">L</text>
</g>
<g font-size="1" fill="#626262">
<text x="85.3" y="61.7" transform="rotate(90 85.3 61.7)">TP1 TP2</text>
<text x="85.3" y="75.8" transform="rotate(90 85.3 75.8)">AMP</text>
<text x="87.8" y="75.8" transform="rotate(90 87.8 75.8)">DIR</text>
<text x="89.2" y="75.3">JP2</text>
</g>
</svg>
